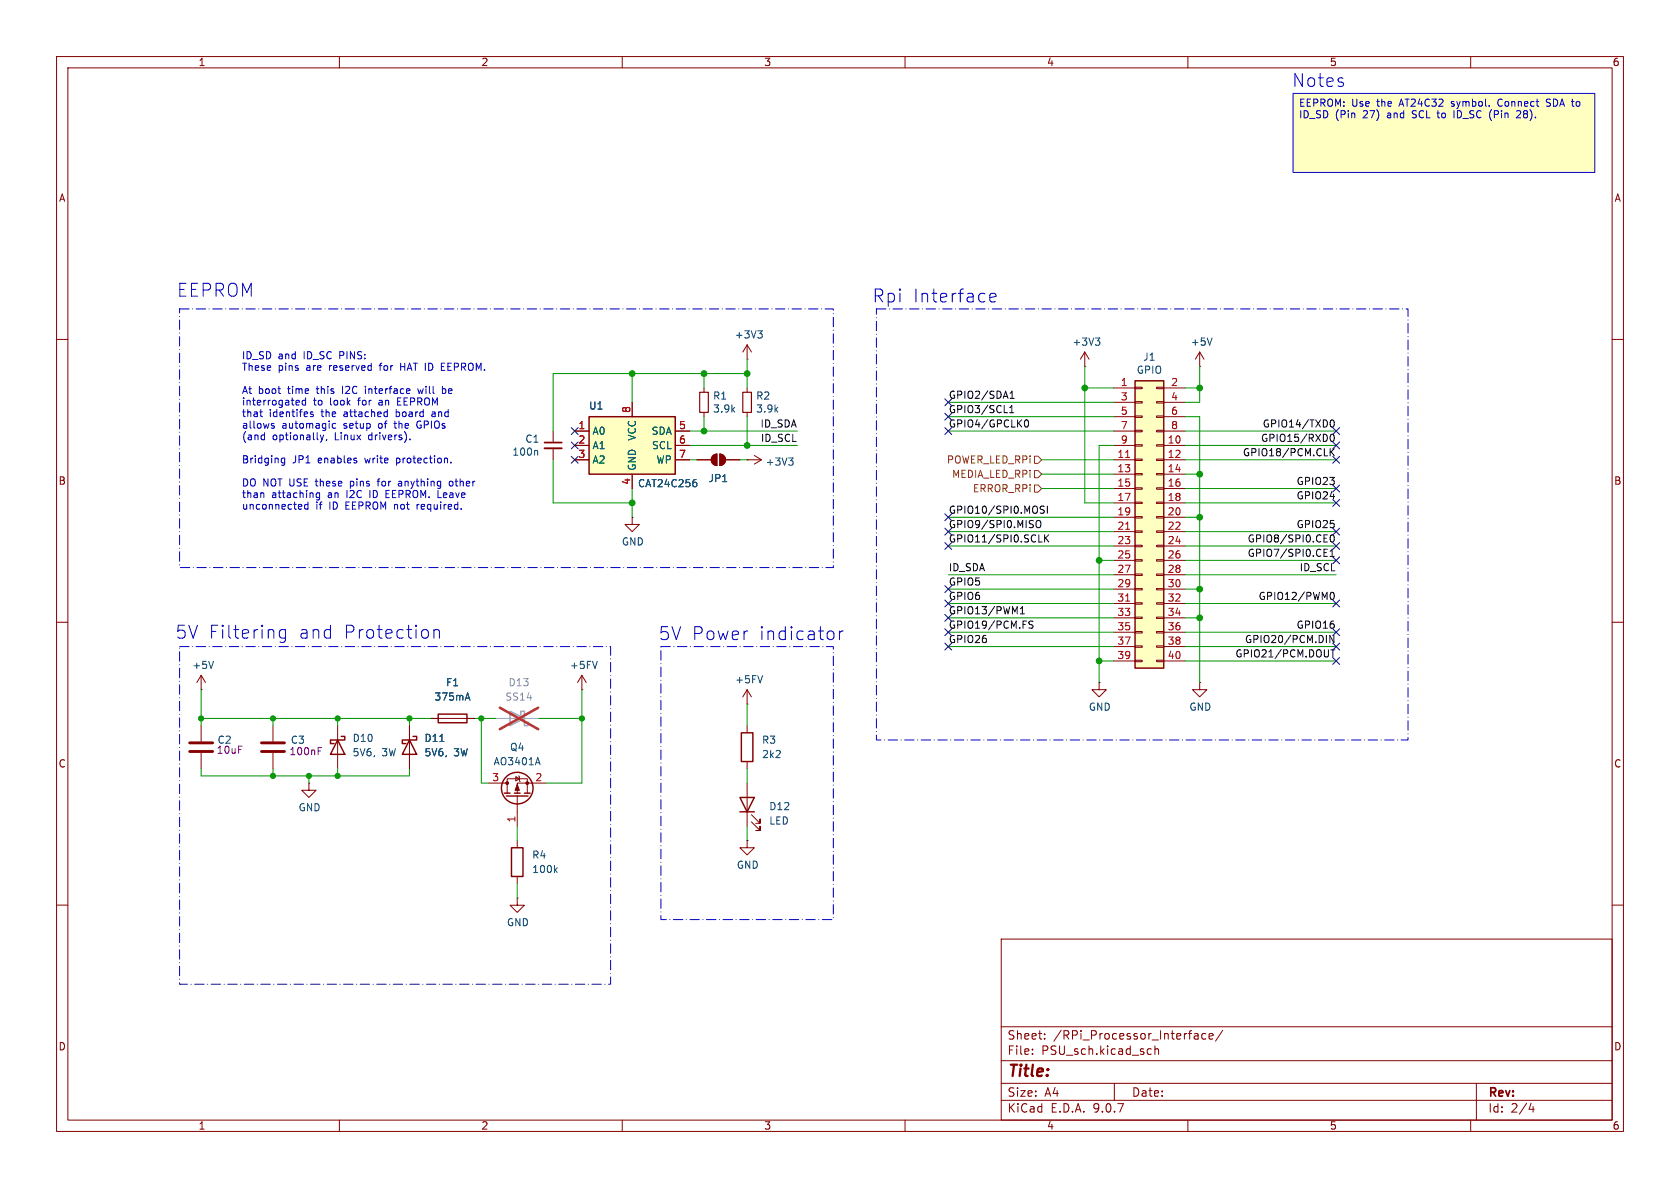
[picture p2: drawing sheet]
<svg xmlns="http://www.w3.org/2000/svg" width="297mm" height="210mm" viewBox="0 0 297 210" stroke-linecap="round" stroke-linejoin="round" font-family="sans-serif">
<g fill="none" stroke="#840000" stroke-width=".18">
<path d="M10 10h277v190h-277zM12 12h273v186h-273zM60 10v2M110 10v2M160 10v2M210 10v2M260 10v2M10 60h2M285 60h2M10 110h2M285 110h2M10 160h2"/>
<path d="M177 166h108v32h-108zM285 160h2M60 198v2M110 198v2M160 198v2M177 194.5h108M177 191.5h108M177 187.5h108M177 181.5h108M182.5 186.3v.1M182.5 185.5v.1M184.7 183.6v.1"/>
<path d="M184.7 182.8v.1M197 191.5v3M203.1 185.4l.4 .1M203.5 186.3l-.4 .1M204.2 185.5l.2-.1 .3 .1 .1 .9M204.2 184.9v1.5M210 198v2M211.3 182.7h.3l.2 .2v.8M211.8 183.6l-.5 .1M211.8 183.1h-.5M213.2 182.8l-.5-.1-.2 .3v.4l.1 .2h.6M213.7 183.2l.8-.1-.1-.3-.4-.1-.3 .2 .1 .7h.6"/>
<path d="M216.2 182.1l-1.3 2M260 198v2M261 191.5v6.5M270.7 195l-.4 1.1h.9M271 195.6v1"/>
</g>
<path d="M228.6 16.5h53.3v14h-53.3z" fill="#ffffc2"/>
<path d="M191.8 64.8h.1M191.8 62.2l-.8 1.3M191.8 62.2l.7 1.3M191.8 62.2v2.6M212.1 64.8h.1M212.1 62.2l-.8 1.3M212.1 62.2l.8 1.3M212.1 62.2v2.6M132.1 81.3h.1M132.1 81.3h2.5M133.3 80.5l1.3 .8M134.6 81.3l-1.3 .7" fill="none" stroke="#840000" stroke-width=".18"/>
<path d="M193.7 59.8h.7l-.4 .4M214.3 59.8l-.5 1.2M194.2 60.2l.2 .3v.3l-.2 .2M139.4 81h.8l-.4 .4M140 81.4l.2 .3v.3l-.2 .2" fill="none" stroke="#006464" stroke-width=".18"/>
<path d="M104.1 73.7h15.3v10.1h-15.3z" fill="#ffffc2"/>
<path d="M104.1 73.7h15.3v10.1h-15.3z" fill="none" stroke="#840000" stroke-width=".25"/>
<g fill="none" stroke="#840000" stroke-width=".18">
<path d="M101.6 76.2h2.5M101.6 78.7h2.5M111.8 71.1v2.6M119.4 76.2h2.5M119.4 78.7h2.5M132.1 68.6v.7M132.1 72.9v.8M101.6 81.3h2.5M111.8 91.4v1.3h1.2l-1.2 1.3-1.3-1.3h1.3M111.8 91.4h.1M111.8 83.8v2.6M119.4 81.3h2.5"/>
<path d="M123.2 81.3h2.5M126 80.6l.7-.3v2a1.02 1.02 0 0 1-.9-.6 1.02 1.02 0 0 1 .2-1.1zM127.3 80.3a1.02 1.02 0 0 1 1 1 1.02 1.02 0 0 1-1 1zM128.3 81.3h2.5M54.6 138.4v1.3h1.3l-1.3 1.3-1.3-1.3h1.3M54.6 138.4h.1M194.3 120.7v1.2h1.3l-1.3 1.3-1.3-1.3h1.3M194.3 120.7h.1M212.1 120.7v1.2h1.3l-1.3 1.3-1.3-1.3h1.3M212.1 120.7h.1"/>
</g>
<path d="M122.8 84.8h.3M122.9 85.3l.3 .2v.3l-.3 .2" fill="none" stroke="#006464" stroke-width=".18"/>
<path d="M131.3 69.3h1.5v3.6h-1.5z" fill="none" stroke="#840000" stroke-width=".2"/>
<g fill="#840000" stroke="#840000" stroke-width=".18">
<path d="M126 80.6l.7-.3v2a1.02 1.02 0 0 1-.9-.6 1.02 1.02 0 0 1 .2-1.1z"/>
<path d="M127.3 80.3a1.02 1.02 0 0 1 1 1 1.02 1.02 0 0 1-1 1z"/>
</g>
<path d="M200.7 67.3h5v50.8h-5z" fill="#ffffc2"/>
<g fill="none" stroke="#840000" stroke-width=".25">
<path d="M200.7 67.3h5v50.8h-5zM59.7 130.8l1.3 2.6h-2.6zM60.3 130.2h.7v.6h-2.6v.6h.7M72.4 130.8l1.3 2.6h-2.6zM73 130.2h.7v.6h-2.6v.6h.7M77.5 126.2h5v1.6h-5zM131.1 129.5h2v5.1h-2zM89.2 140.2h1M89.5 140.7h3.8M90.4 149.9h2.1v5h-2.1zM90.9 140.2h1M92.7 140.2h1"/>
<path d="M130.8 141h2.5l-1.2 2.5zM130.8 143.5h2.5"/>
<circle cx="91.4" cy="139.3" r="2.79"/>
</g>
<g fill="none" stroke="#840000" stroke-width=".18">
<path d="M97.8 76.2v2M97.8 79.2v2.1M101.6 76.2h2.5M101.6 78.7h2.5M111.8 71.1v2.6M119.4 76.2h2.5M119.4 78.7h2.5M124.5 68.6v.7M124.5 72.9v.8M132.1 63.5h.1M132.1 61v2.5M132.1 61l-.8 1.2"/>
<path d="M132.1 61l.7 1.2M196.8 68.6h3.9M196.8 71.1h3.9M196.8 73.7h3.9M196.8 76.2h3.9M196.8 78.7h3.9M200.7 68.5h1.2v.2h-1.2zM200.7 71h1.2v.2h-1.2zM200.7 73.5h1.2v.3h-1.2zM200.7 76.1h1.2v.2h-1.2zM200.7 78.6h1.2v.3h-1.2zM204.5 68.5h1.2v.2h-1.2z"/>
<path d="M204.5 71h1.2v.2h-1.2zM204.5 73.5h1.2v.3h-1.2zM204.5 76.1h1.2v.2h-1.2zM204.5 78.6h1.2v.3h-1.2zM205.7 68.6h3.8M205.7 71.1h3.8M205.7 73.7h3.8M205.7 76.2h3.8M205.7 78.7h3.8M101.6 81.3h2.5M111.8 83.8v2.6M119.4 81.3h2.5"/>
<path d="M123.2 81.3h2.5M128.3 81.3h2.5M196.8 81.3h3.9M196.8 83.8h3.9M196.8 86.4h3.9M196.8 88.9h3.9M196.8 91.4h3.9M196.8 94h3.9M196.8 96.5h3.9M196.8 99.1h3.9M200.7 81.2h1.2v.2h-1.2zM200.7 83.7h1.2v.2h-1.2z"/>
<path d="M200.7 86.2h1.2v.3h-1.2zM200.7 88.8h1.2v.2h-1.2zM200.7 91.3h1.2v.3h-1.2zM200.7 93.9h1.2v.2h-1.2zM200.7 96.4h1.2v.2h-1.2zM200.7 98.9h1.2v.3h-1.2zM204.5 81.2h1.2v.2h-1.2zM204.5 83.7h1.2v.2h-1.2zM204.5 86.2h1.2v.3h-1.2zM204.5 88.8h1.2v.2h-1.2zM204.5 91.3h1.2v.3h-1.2zM204.5 93.9h1.2v.2h-1.2z"/>
<path d="M204.5 96.4h1.2v.2h-1.2zM204.5 98.9h1.2v.3h-1.2zM205.7 81.3h3.8M205.7 83.8h3.8M205.7 86.4h3.8M205.7 88.9h3.8M205.7 91.4h3.8M205.7 94h3.8M205.7 96.5h3.8M205.7 99.1h3.8M35.6 119.4v2.5M35.6 119.4l-.8 1.3"/>
<path d="M35.6 119.4l.7 1.3M102.9 119.4l-.8 1.3M102.9 119.4l.7 1.3M102.9 119.4v2.5M196.8 101.6h3.9M196.8 104.1h3.9M196.8 106.7h3.9M196.8 109.2h3.9M196.8 111.8h3.9M196.8 114.3h3.9M196.8 116.8h3.9M200.7 101.5h1.2v.2h-1.2z"/>
<path d="M200.7 104h1.2v.3h-1.2zM200.7 106.6h1.2v.2h-1.2zM200.7 109.1h1.2v.2h-1.2zM200.7 111.6h1.2v.3h-1.2zM200.7 114.2h1.2v.2h-1.2zM200.7 116.7h1.2v.3h-1.2zM204.5 101.5h1.2v.2h-1.2zM204.5 104h1.2v.3h-1.2zM204.5 106.6h1.2v.2h-1.2zM204.5 109.1h1.2v.2h-1.2zM204.5 111.6h1.2v.3h-1.2zM204.5 114.2h1.2v.2h-1.2z"/>
<path d="M204.5 116.7h1.2v.3h-1.2zM205.7 101.6h3.8M205.7 104.1h3.8M205.7 106.7h3.8M205.7 109.2h3.8M205.7 111.8h3.8M205.7 114.3h3.8M205.7 116.8h3.8M35.6 121.9h.1M35.6 128.3v2.8M35.6 133.1v2.8M48.3 128.3v2.8"/>
<path d="M48.3 133.1v2.8M59.7 128.3v7.6M72.4 128.3v7.6M76.2 127h7.6M86.4 138.4h3.3M91.2 137.3l.6 .4-.6 .3zM91.7 137.2l.1 .1v.7l.1 .2M96.5 138.4h-5.1v1.8M102.9 121.9h.1M132.1 124.5h.1M132.1 121.9v2.6M132.1 128.3v1.2"/>
<path d="M132.1 134.6v1.3M132.1 138.4v7.7M132.1 121.9l-.8 1.3M132.1 121.9l.7 1.3M89.7 140.2v-2.5h3.5v2.5M91.4 158.8v1.2h1.3l-1.3 1.3-1.2-1.3h1.2M91.4 158.8h.1M91.4 140.7v5.4M91.4 148.6v1.3M91.4 154.9v1.3M132.1 148.6v1.3h1.2l-1.2 1.2-1.3-1.2h1.3M132.1 148.6h.1"/>
<path d="M132.8 145.3l1.6 1.5v-.7v.7h-.8M132.8 144l1.6 1.5v-.7v.7h-.8"/>
</g>
<path d="M199 80.9h.7M199 93.6h.7M199 106.3h.7" fill="none" stroke="#a90000" stroke-width=".18"/>
<path d="M123.7 69.3h1.5v3.6h-1.5z" fill="none" stroke="#840000" stroke-width=".2"/>
<g fill="none" stroke="#006464" stroke-width=".18">
<path d="M134 58.5h.7l-.4 .5M134.5 59l.2 .2v.3l-.2 .3M94.9 79.6l.2 .2v.7M122.8 84.8h.3M122.9 85.3l.3 .2v.3l-.3 .2M37.7 116.9l-.4 1.3M105.6 116.9l-.4 1.3M134.8 119.4l-.4 1.3M77.8 131.1h.7M82.4 123.4h.6M82.7 122.5l.4 1.3M95.1 133.9l.4 1.3"/>
<path d="M98.1 153.8l.4 .4M98.5 153.4l-.5 .5"/>
</g>
<path d="M33.5 131.3h4.1M33.5 132.8h4.1M46.2 131.3h4.1M46.2 132.8h4.1" fill="none" stroke="#840000" stroke-width=".51"/>
<path d="M56.2 132.8h.5M56.2 132.2h.7" fill="none" stroke="#840084" stroke-width=".18"/>
<g fill="#840000" stroke="#840000" stroke-width=".18">
<path d="M91.4 138.7l.4 1h-.7z"/>
<circle cx="89.7" cy="138.4" r=".25"/>
<circle cx="93.2" cy="138.4" r=".25"/>
</g>
<path d="M90.2 125.7l2.5 1.3-2.5 1.3zM92.1 126.4v-.7h.6v2.6h.6v-.7" fill="none" stroke="#a1a1a1" stroke-width=".25"/>
<path d="M87.6 127h7.6" fill="none" stroke="#a1a1a1" stroke-width=".18"/>
<path d="M88.4 125.1l6.7 3.8M95.1 125.1l-6.7 3.8" fill="none" stroke="#e12e31" stroke-width=".46"/>
<path d="M96.3 78.2h3" fill="none" stroke="#840000" stroke-width=".3"/>
<path d="M96.3 79.2h3" fill="none" stroke="#840000" stroke-width=".33"/>
<path d="M182.9 85.7h.6l.6 .7-.6 .6h-.6zM182.9 80.6h.6l.6 .7-.6 .6h-.6zM182.9 83.2h.6l.6 .6-.6 .7h-.6z" fill="none" stroke="#725600" stroke-width=".18"/>
<g fill="none" stroke="#0f0f0f" stroke-width=".18">
<path d="M178.5 73h.7M178.5 72l.4-.3v1.3M178.6 70.4h.7M178.6 69.5l.3-.4v1.3M181.2 74.3l.2-.1a.68 .68 0 0 1 .4 .7 .68 .68 0 0 1-.4 .6l-.2-.1-.1-.4zM235.2 79.3v1.3M235.3 74.3l.2-.1a.68 .68 0 0 1 .4 .7 .68 .68 0 0 1-.4 .6l-.2-.1-.1-.4zM235.3 76.9l.2-.1a.68 .68 0 0 1 .4 .6 .68 .68 0 0 1-.4 .6l-.2-.1-.1-.3zM235.3 79.9l.6 .7M235.9 79.3l-.7 .7M183.3 92.1l.2-.1a.43 .43 0 0 1 .5 .4v.5a.42 .42 0 0 1-.4 .4 .42 .42 0 0 1-.4-.4v-.5zM183.6 95.8h.7"/>
<path d="M184.6 89.5h-.5l-.2 .1v.4l.6 .2 .1 .3-.2 .2h-.5M184.7 94.5v1.3M184.9 95.1l.5 .7M185.2 89.5v1.2M185.4 94.5l-.7 .8M234.1 97.7h.4M234.1 98.4h.6M234.1 97.1h.6M235.2 98.4h.7M235.2 97.4l.3-.3v1.3M235.3 94.7l.2-.2a.68 .68 0 0 1 .4 .7 .68 .68 0 0 1-.4 .6l-.2-.1-.1-.4zM180.4 108.5h.7"/>
<path d="M180.4 107.6l.3-.4v1.3M182.6 109.8h-.5l-.1 .1v.4l.5 .2 .1 .3-.2 .3-.5-.1M235.3 114.9h.7M235.3 104.8l.2-.1a.68 .68 0 0 1 .4 .6 .68 .68 0 0 1-.4 .7l-.2-.1-.1-.4zM235.6 114.9v1.2M235.8 112.3v1.3l-.7-1.3v1.3"/>
</g>
<g fill="none" stroke="#009600" stroke-width=".18">
<path d="M111.8 66v5.1M121.9 78.7h19.1M121.9 76.2h19.1M124.5 66v2.6M124.5 73.7v2.5M132.1 63.5v5.1M132.1 73.7v5M132.1 66h-34.3v10.2M167.6 73.7h29.2M167.6 71.1h29.2M167.6 76.2h29.2M191.8 64.8v24.1h5"/>
<path d="M191.8 68.6h5M196.8 78.7h-2.5v42M209.5 73.7h2.6v47M209.5 78.7h26.7M209.5 68.6h2.6M209.5 76.2h26.7M212.1 64.8v6.3h-2.6M97.8 81.3v7.6h14M111.8 86.4v5M121.9 81.3h1.3M130.8 81.3h1.3M167.6 91.4h29.2"/>
<path d="M167.6 94h29.2M167.6 96.5h29.2M184.1 83.8h12.7M184.1 81.3h12.7M184.1 86.4h12.7M194.3 99.1h2.5M209.5 83.8h2.6M209.5 88.9h26.7M209.5 91.4h2.6M209.5 99.1h26.7M209.5 94h26.7M209.5 96.5h26.7"/>
<path d="M209.5 81.3h26.7M209.5 86.4h26.7M167.6 101.6h29.2M167.6 106.7h29.2M167.6 109.2h29.2M167.6 111.8h29.2M167.6 104.1h29.2M167.6 114.3h29.2M194.3 116.8h2.5M209.5 116.8h26.7M209.5 101.6h26.7M209.5 106.7h26.7"/>
<path d="M209.5 109.2h2.6M209.5 111.8h26.7M209.5 104.1h2.6M209.5 114.3h26.7M35.6 127h40.6M35.6 135.9v1.3h36.8v-1.3M35.6 121.9v6.4M48.3 127v1.3M48.3 135.9v1.3M54.6 137.2v1.2M59.7 127v1.3M59.7 135.9v1.3"/>
<path d="M72.4 127v1.3M83.8 127h3.8M85.1 127v11.4h1.3M95.2 127h7.7M102.9 121.9v16.5h-6.4M132.1 124.5v3.8M132.1 135.9v2.5M91.4 146.1v2.5M91.4 156.2v2.6M132.1 146.1v2.5"/>
</g>
<g fill="none" stroke="#000084" stroke-width=".18">
<path d="M101 78.1l1.2 1.2M101 75.6l1.2 1.2M102.2 78.1l-1.2 1.2M102.2 75.6l-1.2 1.2M167 73.1l1.2 1.2M167 70.5l1.2 1.2M167 75.6l1.2 1.2M168.2 73.1l-1.2 1.2M168.2 70.5l-1.2 1.2M168.2 75.6l-1.2 1.2M235.6 75.6l1.2 1.2M235.6 78.1l1.2 1.2"/>
<path d="M236.8 75.6l-1.2 1.2M236.8 78.1l-1.2 1.2M101 80.7l1.2 1.2M102.2 80.7l-1.2 1.2M167 93.4l1.2 1.2M167 95.9l1.2 1.2M167 90.8l1.2 1.2M168.2 93.4l-1.2 1.2M168.2 95.9l-1.2 1.2M168.2 90.8l-1.2 1.2M235.6 88.3l1.2 1.2M235.6 85.8l1.2 1.2"/>
<path d="M235.6 95.9l1.2 1.2M235.6 93.4l1.2 1.2M235.6 98.5l1.2 1.2M235.6 80.7l1.2 1.2M236.8 88.3l-1.2 1.2M236.8 85.8l-1.2 1.2M236.8 95.9l-1.2 1.2M236.8 93.4l-1.2 1.2M236.8 98.5l-1.2 1.2M236.8 80.7l-1.2 1.2M167 106.1l1.2 1.2M167 113.7l1.2 1.2"/>
<path d="M167 111.2l1.2 1.2M167 108.6l1.2 1.2M167 103.5l1.2 1.2M168.2 106.1l-1.2 1.2M168.2 113.7l-1.2 1.2M168.2 111.2l-1.2 1.2M168.2 108.6l-1.2 1.2M168.2 103.5l-1.2 1.2M235.6 111.2l1.2 1.2M235.6 116.2l1.2 1.2M235.6 106.1l1.2 1.2M235.6 113.7l1.2 1.2"/>
<path d="M236.8 111.2l-1.2 1.2M236.8 116.2l-1.2 1.2M236.8 106.1l-1.2 1.2M236.8 113.7l-1.2 1.2"/>
</g>
<g fill="none" stroke="#0000c2" stroke-width=".18">
<path d="M228.6 16.5h53.3v14h-53.3zM257 19.6v1.2M263.7 19.4l-.2 .2M265 17.6l-.2 .5 .2 .6M268.8 19.9l-.7 .9h.7M273.4 18.7l.5 .1M273.9 17.5h-.3l-.2 .3 .1 .3 .4 .1M263.5 21.1l.2 .2M175 52.6l1.1-.2-.1-.4-.7-.1-.3 .3 .1 1.1 .2 .1 .7-.1M45.9 72.8h.5M46.2 73.6l.2 .1M46.6 76.9l.2 .1"/>
<path d="M46.8 76.5v1.2M46.8 77.7h-.2M48 75.2l.5 .3v.1l-.4 .1M48 74.9h.5M52.5 70.8h.4v.3l-.6 .1M52.9 71.5l-.4 .1M54 70.8h-.3l-.3 .2 .1 .5h.5M54 70.3v1.3M55.4 72.9l-.4-.1-.1 .2v.2l.5 .1v.3h-.5M56.6 76.9l.3 .8M56.9 77.7l-.3 .5M57.2 76.9l-.3 .8"/>
<path d="M57.8 77.7l-.2 .2M59.3 74.9h-.3l-.3 .2 .2 .5h.4M64.6 68.3v.1M64.6 68.7v.9M68.4 72.8l.1 .1M68.5 73.6l-.1 .1M68.5 72.4v1.3M70.3 70.3v1.3h.6M70.3 70.9h.4M70.8 64.2v1.3M70.8 64.8h.8M72.5 77.6v.1"/>
<path d="M73.9 68.7l.2 .9 .2-.6M73.9 74.5l-.2 .5 .2 .6M76.5 72.8l-.1 .1M76.5 73.2l-.2 .2 .2 .3M78 64.8h.5M78 65.5h.6M78 64.2h.6M78.2 68.3v1.3M78.2 68.8l.4-.1 .2 .1M78.8 69.4l-.2 .2-.4-.1M46.6 87.2v.8M50.3 81v1l-.2 .3-.3-.1"/>
<path d="M50.3 81h-.3l-.3 .2 .1 .6h.5M53.3 89.2l.1 .3-.6 .1M54.4 89.2h-.3l-.3 .2 .2 .6h.4M54.4 88.7v1.3M56.5 87.1l-.1 1.2M56.5 87.2l-.4-.1-.2 .3 .1 .5h.5M63 81.5v.3M66.7 85.1h.4M66.9 84.7l-.1 1.2M68.2 86.7v1.3h.6M68.2 87.3h.5M70.8 85.1h-.3"/>
<path d="M70.9 85.4h-.3l-.2 .2 .1 .3h.4M73.7 89.2v.8M74 89.2l-.3 .2M79.7 81.7v.1M80 85.1h-.3l-.3 .2 .1 .5 .2 .1h.3M50.5 111.3v1.8a.62 .62 0 0 1-1 .4M50.5 111.4l-.7-.1-.4 .4v.7l.2 .3 .2 .1 .7-.1M76.7 111.5a.57 .57 0 0 1 1 .1v1.2M76.7 111.3v1.5M147.2 111.7l.2 .3v.6l-.2 .4M148.4 111.5v1.6M149.1 111.5a.58 .58 0 0 0-.7 .5"/>
</g>
<path d="M31.7 54.6h115.6v45.7h-115.6zM154.9 54.6h94v76.2h-94zM31.7 114.3h76.2v59.7h-76.2zM116.8 114.3h30.5v48.3h-30.5z" fill="none" stroke="#0000c2" stroke-width=".18" stroke-dasharray="1.7 .6 0 .6"/>
<g fill="#009600" stroke="#009600" stroke-width=".18">
<circle cx="212.1" cy="68.6" r=".51"/>
<circle cx="212.1" cy="109.2" r=".51"/>
<circle cx="212.1" cy="104.1" r=".51"/>
<circle cx="212.1" cy="83.8" r=".51"/>
<circle cx="212.1" cy="91.4" r=".51"/>
<circle cx="85.1" cy="127" r=".46"/>
<circle cx="102.9" cy="127" r=".46"/>
<circle cx="111.8" cy="88.9" r=".51"/>
<circle cx="111.8" cy="66" r=".51"/>
<circle cx="48.3" cy="137.2" r=".46"/>
<circle cx="54.6" cy="137.2" r=".46"/>
<circle cx="59.7" cy="137.2" r=".46"/>
<circle cx="72.4" cy="127" r=".46"/>
<circle cx="59.7" cy="127" r=".46"/>
<circle cx="48.3" cy="127" r=".46"/>
<circle cx="35.6" cy="127" r=".46"/>
<circle cx="191.8" cy="68.6" r=".51"/>
<circle cx="124.5" cy="66" r=".51"/>
<circle cx="124.5" cy="76.2" r=".51"/>
<circle cx="132.1" cy="78.7" r=".51"/>
<circle cx="132.1" cy="66" r=".51"/>
<circle cx="194.3" cy="116.8" r=".51"/>
<circle cx="194.3" cy="99.1" r=".51"/>
</g>
<g font-size="3.2" fill="#0000c2">
<text x="228.4" y="15.6">Notes</text>
<text x="31.2" y="52.7">EEPROM</text>
<text x="154.2" y="53.7">Rpi</text>
<text x="161.4" y="53.7">Interface</text>
<text x="31" y="113.1">5V Filtering</text>
<text x="52.8" y="113.1">and</text>
<text x="60.7" y="113.1">Protection</text>
<text x="116.4" y="113.4">5V Power</text>
<text x="134.1" y="113.4">indicator</text>
</g>
<text font-size="2.8" fill="#840000" x="178" y="190.9">Title:</text>
<g font-size="2.1" fill="#840000">
<text x="178" y="184">Sheet:</text>
<text x="186.2" y="184">/RPi_Processor_Interface/</text>
<text x="178" y="186.7">File:</text>
<text x="184.1" y="186.7">PSU_sch.kicad_sch</text>
<text x="178" y="196.9">KiCad</text>
<text x="178" y="194.1">Size:</text>
<text x="184.7" y="194.1">A4</text>
<text x="185.7" y="196.9">E.D.A.</text>
<text x="193.3" y="196.9">9.0.7</text>
<text x="200" y="194.1">Date:</text>
<text x="263" y="194.3">Rev:</text>
<text x="263" y="196.9">Id:</text>
<text x="267.1" y="196.9">2/4</text>
</g>
<g font-size="1.8" fill="#840000">
<text x="35" y="11.9">1</text>
<text x="85" y="11.9">2</text>
<text x="135" y="11.9">3</text>
<text x="185" y="11.9">4</text>
<text x="235" y="11.9">5</text>
<text x="285" y="11.9">6</text>
<text x="10.3" y="35.9">A</text>
<text x="285.3" y="35.9">A</text>
<text x="10.3" y="85.9">B</text>
<text x="285.3" y="85.9">B</text>
<text x="10.3" y="135.9">C</text>
<text x="285.3" y="135.9">C</text>
<text x="10.3" y="185.9">D</text>
<text x="285.3" y="185.9">D</text>
<text x="35" y="199.9">1</text>
<text x="85" y="199.9">2</text>
<text x="135" y="199.9">3</text>
<text x="185" y="199.9">4</text>
<text x="235" y="199.9">5</text>
<text x="285" y="199.9">6</text>
</g>
<g font-size="1.8" fill="#0000c2">
<text x="229.6" y="19.2">EEPROM: Use</text>
<text x="229.6" y="21.2">ID_SD</text>
<text x="236" y="21.2">(Pin</text>
<text x="241.1" y="21.2">27)</text>
<text x="243.6" y="19.2">the</text>
<text x="245.5" y="21.2">and</text>
<text x="247.7" y="19.2">AT24C32</text>
<text x="250.1" y="21.2">SCL to</text>
<text x="257" y="19.2">symbol.</text>
<text x="257.9" y="21.2">ID_SC</text>
<text x="264.4" y="21.2">(Pin</text>
<text x="265.5" y="19.2">Connect</text>
<text x="269.4" y="21.2">28).</text>
<text x="274.3" y="19.2">SDA to</text>
<text x="42.7" y="63.6">ID_SD</text>
<text x="42.7" y="65.6">These</text>
<text x="49.2" y="63.6">and</text>
<text x="49.2" y="65.6">pins</text>
<text x="53.8" y="63.6">ID_SC</text>
<text x="54.3" y="65.6">are</text>
<text x="58.5" y="65.6">reserved</text>
<text x="60.3" y="63.6">PINS:</text>
<text x="67.6" y="65.6">for</text>
<text x="71.4" y="65.6">HAT ID</text>
<text x="79" y="65.6">EEPROM.</text>
<text x="42.7" y="69.7">At</text>
<text x="42.7" y="71.8">interrogated</text>
<text x="45.7" y="69.7">boot</text>
<text x="51" y="69.7">time</text>
<text x="55.4" y="71.8">to</text>
<text x="56.3" y="69.7">this</text>
<text x="58.4" y="71.8">look</text>
<text x="61" y="69.7">I2C</text>
<text x="63.6" y="71.8">for</text>
<text x="65.2" y="69.7">interface</text>
<text x="67.4" y="71.8">an</text>
<text x="70.9" y="71.8">EEPROM</text>
<text x="74.8" y="69.7">will</text>
<text x="79.2" y="69.7">be</text>
<text x="42.7" y="73.8">that</text>
<text x="42.7" y="75.9">allows</text>
<text x="42.7" y="77.9">(and</text>
<text x="47.6" y="73.8">identifes</text>
<text x="48.1" y="77.9">optionally,</text>
<text x="49.8" y="75.9">automagic</text>
<text x="56.9" y="73.8">the</text>
<text x="59.3" y="77.9">Linux</text>
<text x="60.9" y="75.9">setup</text>
<text x="61.1" y="73.8">attached</text>
<text x="65.4" y="77.9">drivers).</text>
<text x="67.2" y="75.9">of</text>
<text x="70.2" y="75.9">the</text>
<text x="70.5" y="73.8">board</text>
<text x="74.3" y="75.9">GPIOs</text>
<text x="77" y="73.8">and</text>
<text x="42.7" y="82">Bridging</text>
<text x="51.7" y="82">JP1</text>
<text x="56.3" y="82">enables</text>
<text x="64.8" y="82">write</text>
<text x="70.5" y="82">protection.</text>
<text x="42.7" y="86.1">DO NOT USE these</text>
<text x="42.7" y="88.1">than</text>
<text x="48" y="88.1">attaching</text>
<text x="58.1" y="88.1">an</text>
<text x="61.5" y="88.1">I2C</text>
<text x="62.4" y="86.1">pins</text>
<text x="65.8" y="88.1">ID</text>
<text x="67.5" y="86.1">for</text>
<text x="68.8" y="88.1">EEPROM. Leave</text>
<text x="71.3" y="86.1">anything</text>
<text x="80.5" y="86.1">other</text>
<text x="42.7" y="90.2">unconnected</text>
<text x="55.8" y="90.2">if</text>
<text x="58.3" y="90.2">ID</text>
<text x="61.4" y="90.2">EEPROM not</text>
<text x="74.3" y="90.2">required.</text>
</g>
<g font-size="1.8" fill="#006464">
<text x="129.8" y="60">+3V3</text>
<text x="189.5" y="61.3">+3V3</text>
<text x="202" y="64">J1</text>
<text x="210.4" y="61.3">+5V</text>
<text x="126" y="70.8">R1</text>
<text x="133.6" y="70.8">R2</text>
<text x="200.9" y="66.3">GPIO</text>
<text x="104" y="72.6">U1</text>
<text x="104.6" y="77.1">A0</text>
<text x="112.6" y="78" transform="rotate(-90 112.6 78)">VCC</text>
<text x="115.1" y="77.1">SDA</text>
<text x="126" y="73.1">3.9k</text>
<text x="133.6" y="73.1">3.9k</text>
<text x="90.5" y="80.8">100n</text>
<text x="92.8" y="78.5">C1</text>
<text x="104.6" y="79.6">A1</text>
<text x="104.6" y="82.1">A2</text>
<text x="112.6" y="83.3" transform="rotate(-90 112.6 83.3)">GND</text>
<text x="115.2" y="79.6">SCL</text>
<text x="115.9" y="82.1">WP</text>
<text x="135.3" y="82.5">+3V3</text>
<text x="112.7" y="86.3">CAT24C256</text>
<text x="125.2" y="85.4">JP1</text>
<text x="109.8" y="96.6">GND</text>
<text x="33.9" y="118.5">+5V</text>
<text x="100.7" y="118.5">+5FV</text>
<text x="76.7" y="124.1">375mA</text>
<text x="78.8" y="121.5">F1</text>
<text x="129.9" y="121">+5FV</text>
<text x="192.4" y="125.8">GND</text>
<text x="210.2" y="125.8">GND</text>
<text x="62.2" y="131.4">D10</text>
<text x="74.9" y="131.4">D11</text>
<text x="134.6" y="131.7">R3</text>
<text x="62.2" y="133.9">5V6,</text>
<text x="67.5" y="133.9">3W</text>
<text x="74.9" y="133.9">5V6,</text>
<text x="80.2" y="133.9">3W</text>
<text x="87.2" y="135.5">AO3401A</text>
<text x="90.1" y="132.9">Q4</text>
<text x="134.6" y="134.2">2k2</text>
<text x="52.7" y="143.6">GND</text>
<text x="135.9" y="143.4">D12</text>
<text x="135.9" y="146">LED</text>
<text x="94" y="152">R4</text>
<text x="94" y="154.5">100k</text>
<text x="130.2" y="153.8">GND</text>
<text x="89.5" y="163.9">GND</text>
</g>
<g font-size="1.8" fill="#0f0f0f">
<text x="167.6" y="70.6">GPIO2/SDA1</text>
<text x="134.4" y="75.7">ID_SDA</text>
<text x="167.6" y="73.1">GPIO3/SCL1</text>
<text x="167.6" y="75.7">GPIO4/GPCLK0</text>
<text x="223.1" y="75.7">GPIO14/TXD0</text>
<text x="134.4" y="78.2">ID_SCL</text>
<text x="219.6" y="80.7">GPIO18/PCM.CLK</text>
<text x="222.8" y="78.2">GPIO15/RXD0</text>
<text x="229.1" y="88.4">GPIO24</text>
<text x="229.1" y="85.8">GPIO23</text>
<text x="167.6" y="90.9">GPIO10/SPI0.MOSI</text>
<text x="167.6" y="96">GPIO11/SPI0.SCLK</text>
<text x="167.6" y="93.4">GPIO9/SPI0.MISO</text>
<text x="220.5" y="96">GPIO8/SPI0.CE0</text>
<text x="229.1" y="93.4">GPIO25</text>
<text x="167.6" y="101.1">ID_SDA</text>
<text x="220.5" y="98.5">GPIO7/SPI0.CE1</text>
<text x="229.7" y="101.1">ID_SCL</text>
<text x="167.6" y="103.6">GPIO5</text>
<text x="167.6" y="106.1">GPIO6</text>
<text x="222.4" y="106.1">GPIO12/PWM0</text>
<text x="167.6" y="108.7">GPIO13/PWM1</text>
<text x="167.6" y="111.2">GPIO19/PCM.FS</text>
<text x="167.6" y="113.8">GPIO26</text>
<text x="220" y="113.8">GPIO20/PCM.DIN</text>
<text x="229.1" y="111.2">GPIO16</text>
<text x="218.3" y="116.3">GPIO21/PCM.DOUT</text>
</g>
<g font-size="1.8" fill="#a90000">
<text x="198" y="68.3">1</text>
<text x="198" y="70.9">3</text>
<text x="206.9" y="68.3">2</text>
<text x="206.9" y="70.9">4</text>
<text x="102.2" y="75.9">1</text>
<text x="111.5" y="73.1" transform="rotate(-90 111.5 73.1)">8</text>
<text x="119.9" y="75.9">5</text>
<text x="198" y="73.4">5</text>
<text x="198" y="75.9">7</text>
<text x="206.9" y="73.4">6</text>
<text x="206.9" y="75.9">8</text>
<text x="102.2" y="78.5">2</text>
<text x="102.2" y="81">3</text>
<text x="119.9" y="78.5">6</text>
<text x="119.9" y="81">7</text>
<text x="197.4" y="81">11</text>
<text x="197.4" y="83.6">13</text>
<text x="198" y="78.5">9</text>
<text x="206.3" y="78.5">10</text>
<text x="206.3" y="81">12</text>
<text x="206.3" y="83.6">14</text>
<text x="111.5" y="85.8" transform="rotate(-90 111.5 85.8)">4</text>
<text x="197.4" y="86.1">15</text>
<text x="197.4" y="88.6">17</text>
<text x="206.3" y="86.1">16</text>
<text x="206.3" y="88.6">18</text>
<text x="197.4" y="91.2">19</text>
<text x="197.4" y="93.7">21</text>
<text x="206.3" y="91.2">20</text>
<text x="206.3" y="93.7">22</text>
<text x="197.4" y="96.3">23</text>
<text x="197.4" y="98.8">25</text>
<text x="197.4" y="101.3">27</text>
<text x="206.3" y="96.3">24</text>
<text x="206.3" y="98.8">26</text>
<text x="206.3" y="101.3">28</text>
<text x="197.4" y="103.9">29</text>
<text x="197.4" y="106.4">31</text>
<text x="206.3" y="103.9">30</text>
<text x="206.3" y="106.4">32</text>
<text x="197.4" y="109">33</text>
<text x="197.4" y="111.5">35</text>
<text x="206.3" y="109">34</text>
<text x="206.3" y="111.5">36</text>
<text x="197.4" y="114">37</text>
<text x="197.4" y="116.6">39</text>
<text x="206.3" y="114">38</text>
<text x="206.3" y="116.6">40</text>
<text x="86.9" y="138.2">3</text>
<text x="94.5" y="138.2">2</text>
<text x="91.2" y="145.5" transform="rotate(-90 91.2 145.5)">1</text>
</g>
<g font-size="1.8" fill="#725600">
<text x="167.3" y="82.1">POWER_LED_RPi</text>
<text x="168.2" y="84.7">MEDIA_LED_RPi</text>
<text x="171.9" y="87.2">ERROR_RPi</text>
</g>
<g font-size="1.8" fill="#989898">
<text x="89.2" y="124.1">SS14</text>
<text x="89.8" y="121.5">D13</text>
</g>
<g font-size="1.8" fill="#840084">
<text x="38.4" y="131.7">C2</text>
<text x="51.3" y="131.7">C3</text>
<text x="38.2" y="133.5">10uF</text>
<text x="51.1" y="133.7">100nF</text>
</g>
</svg>
